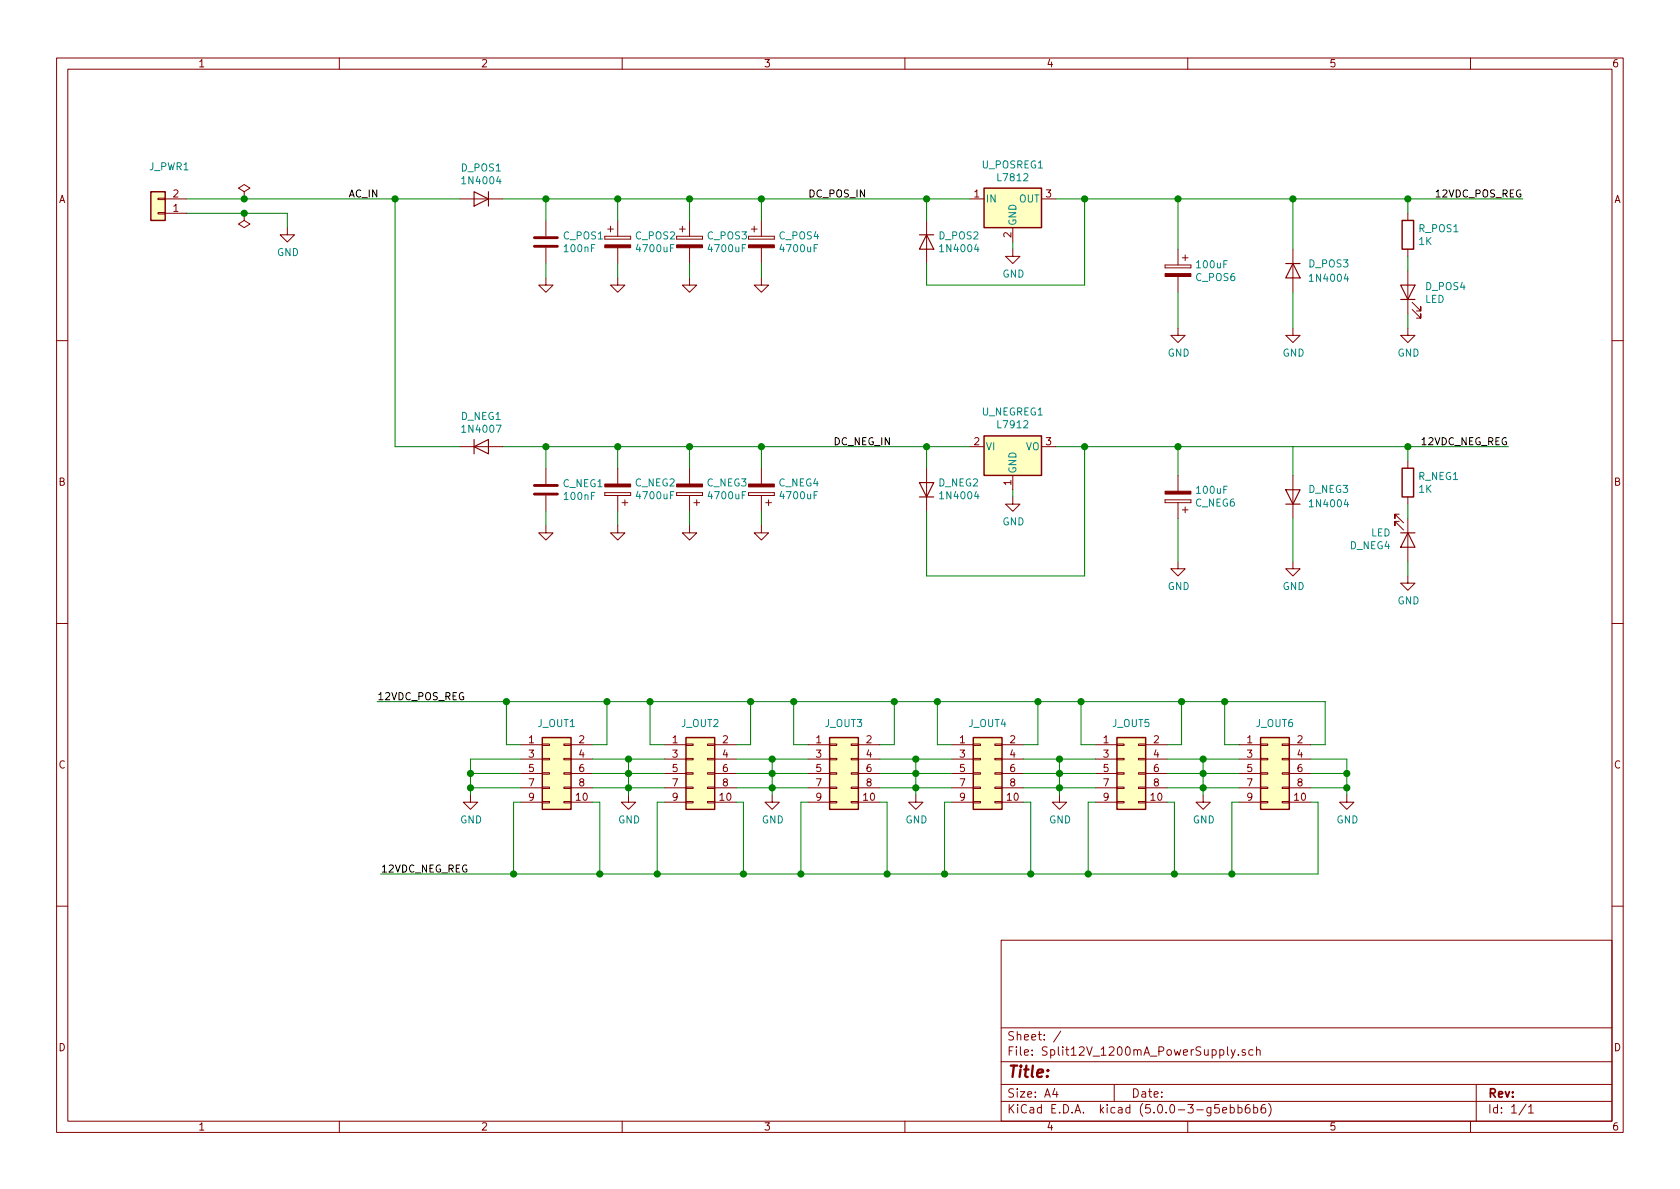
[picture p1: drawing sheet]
<svg xmlns="http://www.w3.org/2000/svg" width="297mm" height="210mm" viewBox="0 0 297 210" stroke-linecap="round" stroke-linejoin="round" font-family="sans-serif">
<g fill="none" stroke="#840000" stroke-width=".18">
<path d="M10 10.3h277v189.9h-277zM12 12.2h273v186.1h-273zM60 10.3v1.9M110 10.3v1.9M160 10.3v1.9M210 10.3v1.9M260 10.3v1.9M27.9 35h1.3v.3h-1.3zM27.9 37.6h1.3v.2h-1.3zM29.2 37.7h3.8M29.2 35.2h3.8M43.2 33.9l1-.6-1-.7-1 .7 1 .6v1.3"/>
<path d="M43.2 35.2h.1M43.2 37.7v1.3l1 .6-1 .7-1-.7 1-.6M43.2 37.7h.1M81.3 35.2h7.6M96.5 39v2.8M107.9 40v1M109.2 39v2.8M120.6 40v1M121.9 39v2.8M133.3 40v1M134.6 39v2.8M163.8 39v7.6"/>
<path d="M171.4 35.2h2.6M184.1 35.2h2.6M248.9 37.7v1.3M50.8 40.3v1.2h1.3l-1.3 1.3-1.3-1.3h1.3M96.5 49.1v1.3h1.3l-1.3 1.3-1.3-1.3h1.3M96.5 43.8v2.8M106.9 41.8v.5zM106.9 42.3h4.6zM106.9 41.8h4.6zM107.4 40.5h1.1M109.2 49.1v1.3h1.3l-1.3 1.3-1.3-1.3h1.3M109.2 43.8v2.8"/>
<path d="M111.5 41.8v.5zM119.6 42.3h4.6zM119.6 41.8h4.6zM120.1 40.5h1.1M121.9 49.1v1.3h1.3l-1.3 1.3-1.3-1.3h1.3M121.9 43.8v2.8M124.2 41.8v.5zM132.3 42.3h4.6zM132.3 41.8h4.6zM132.8 40.5h1.1M134.6 49.1v1.3h1.3l-1.3 1.3-1.3-1.3h1.3M134.6 43.8v2.8"/>
<path d="M136.9 41.8v.5zM179.1 44.1v1.2h1.2l-1.2 1.3-1.3-1.3h1.3M179.1 40.3v2.5M206 47.4h4.6zM206 46.9h4.6zM206 46.9v.5zM208.3 58v1.3h1.2l-1.2 1.3-1.3-1.3h1.3M208.3 44.1v2.8M208.3 48.9v2.8M209 45.6h1.1M209.5 45.1v1M210.6 46.9v.5z"/>
<path d="M228.6 58v1.3h1.3l-1.3 1.3-1.3-1.3h1.3M228.6 44.1v7.6M248.9 58v1.3h1.3l-1.3 1.3-1.3-1.3h1.3M248.9 44.1v1.2M248.9 47.9v7.6M249.7 54.7l1.5 1.6v-.8v.8h-.8M249.7 53.5l1.5 1.5v-.8v.8h-.8M10 60.2h2M81.3 79h7.6M171.4 79h2.6M184.1 79h2.6M285 60.2h2"/>
<path d="M96.5 93v1.2h1.3l-1.3 1.3-1.3-1.3h1.3M96.5 82.8v2.8M96.5 87.6v2.8M106.9 87.1h4.6zM106.9 87.6h4.6zM106.9 87.1v.5zM109.2 93v1.2h1.3l-1.3 1.3-1.3-1.3h1.3M109.2 82.8v2.8M109.2 87.6v2.8M110 88.9h1M110.5 88.4v1M111.5 87.1v.5z"/>
<path d="M119.6 87.1h4.6zM119.6 87.6h4.6zM119.6 87.1v.5zM121.9 93v1.2h1.3l-1.3 1.3-1.3-1.3h1.3M121.9 82.8v2.8M121.9 87.6v2.8M122.7 88.9h1M123.2 88.4v1M124.2 87.1v.5zM132.3 87.1h4.6zM132.3 87.6h4.6zM132.3 87.1v.5z"/>
<path d="M134.6 93v1.2h1.3l-1.3 1.3-1.3-1.3h1.3M134.6 82.8v2.8M134.6 87.6v2.8M135.4 88.9h1M135.9 88.4v1M136.9 87.1v.5zM163.8 82.8v7.6M179.1 87.9v1.2h1.2l-1.2 1.3-1.3-1.3h1.3M179.1 84.1v2.5M206 88.4h4.6zM206 88.9h4.6zM206 88.4v.5z"/>
<path d="M208.3 99.3v1.3h1.2l-1.2 1.2-1.3-1.2h1.3M208.3 84.1v2.8M208.3 88.9v2.8M209 90.2h1.1M209.5 89.7v1M210.6 88.4v.5zM228.6 99.3v1.3h1.3l-1.3 1.2-1.3-1.2h1.3M228.6 84.1v7.6M247.4 90.9h-.8v.8v-.8l1.6 1.6M247.4 92.2h-.8v.8v-.8l1.6 1.5M248.9 81.5v1.3M248.9 87.9v1.2"/>
<path d="M248.9 91.7v7.6M10 110.3h2M248.9 101.8v1.3h1.3l-1.3 1.3-1.3-1.3h1.3M285 110.3h2M92.1 131.7h3.8M92.1 134.2h3.8M92.1 136.8h3.8M92.1 139.3h3.8M95.9 139.2h1.3v.2h-1.3zM95.9 136.6h1.3v.3h-1.3zM95.9 134.1h1.3v.3h-1.3zM95.9 131.6h1.3v.2h-1.3z"/>
<path d="M99.7 139.2h1.3v.2h-1.3zM99.7 136.6h1.3v.3h-1.3zM99.7 134.1h1.3v.3h-1.3zM99.7 131.6h1.3v.2h-1.3zM101 131.7h3.8M101 134.2h3.8M101 136.8h3.8M101 139.3h3.8M117.5 131.7h3.8M117.5 134.2h3.8M117.5 136.8h3.8M117.5 139.3h3.8"/>
<path d="M121.3 139.2h1.3v.2h-1.3zM121.3 136.6h1.3v.3h-1.3zM121.3 134.1h1.3v.3h-1.3zM121.3 131.6h1.3v.2h-1.3zM125.1 139.2h1.3v.2h-1.3zM125.1 136.6h1.3v.3h-1.3zM125.1 134.1h1.3v.3h-1.3zM125.1 131.6h1.3v.2h-1.3zM126.4 131.7h3.8M126.4 134.2h3.8M126.4 136.8h3.8M126.4 139.3h3.8"/>
<path d="M142.9 131.7h3.8M142.9 134.2h3.8M142.9 136.8h3.8M142.9 139.3h3.8M146.7 139.2h1.3v.2h-1.3zM146.7 136.6h1.3v.3h-1.3zM146.7 134.1h1.3v.3h-1.3zM146.7 131.6h1.3v.2h-1.3zM150.5 139.2h1.3v.2h-1.3zM150.5 136.6h1.3v.3h-1.3zM150.5 134.1h1.3v.3h-1.3zM150.5 131.6h1.3v.2h-1.3z"/>
<path d="M151.8 131.7h3.8M151.8 134.2h3.8M151.8 136.8h3.8M151.8 139.3h3.8M168.3 131.7h3.8M168.3 134.2h3.8M168.3 136.8h3.8M168.3 139.3h3.8M172.1 139.2h1.3v.2h-1.3zM172.1 136.6h1.3v.3h-1.3zM172.1 134.1h1.3v.3h-1.3zM172.1 131.6h1.3v.2h-1.3z"/>
<path d="M175.9 139.2h1.3v.2h-1.3zM175.9 136.6h1.3v.3h-1.3zM175.9 134.1h1.3v.3h-1.3zM175.9 131.6h1.3v.2h-1.3zM177.2 131.7h3.8M177.2 134.2h3.8M177.2 136.8h3.8M177.2 139.3h3.8M193.7 131.7h3.8M193.7 134.2h3.8M193.7 136.8h3.8M193.7 139.3h3.8"/>
<path d="M197.5 139.2h1.3v.2h-1.3zM197.5 136.6h1.3v.3h-1.3zM197.5 134.1h1.3v.3h-1.3zM197.5 131.6h1.3v.2h-1.3zM201.3 139.2h1.3v.2h-1.3zM201.3 136.6h1.3v.3h-1.3zM201.3 134.1h1.3v.3h-1.3zM201.3 131.6h1.3v.2h-1.3zM202.6 131.7h3.8M202.6 134.2h3.8M202.6 136.8h3.8M202.6 139.3h3.8"/>
<path d="M219.1 131.7h3.8M219.1 134.2h3.8M219.1 136.8h3.8M219.1 139.3h3.8M222.9 139.2h1.3v.2h-1.3zM222.9 136.6h1.3v.3h-1.3zM222.9 134.1h1.3v.3h-1.3zM222.9 131.6h1.3v.2h-1.3zM226.7 139.2h1.3v.2h-1.3zM226.7 136.6h1.3v.3h-1.3zM226.7 134.1h1.3v.3h-1.3zM226.7 131.6h1.3v.2h-1.3z"/>
<path d="M228 131.7h3.8M228 134.2h3.8M228 136.8h3.8M228 139.3h3.8M83.2 140.6v1.3h1.3l-1.3 1.2-1.3-1.2h1.3M92.1 141.9h3.8M95.9 141.7h1.3v.3h-1.3zM99.7 141.7h1.3v.3h-1.3zM101 141.9h3.8M111.1 140.6v1.3h1.3l-1.3 1.2-1.2-1.2h1.2M117.5 141.9h3.8M121.3 141.7h1.3v.3h-1.3z"/>
<path d="M125.1 141.7h1.3v.3h-1.3zM126.4 141.9h3.8M136.5 140.6v1.3h1.3l-1.3 1.2-1.2-1.2h1.2M142.9 141.9h3.8M146.7 141.7h1.3v.3h-1.3zM150.5 141.7h1.3v.3h-1.3zM151.8 141.9h3.8M161.9 140.6v1.3h1.3l-1.3 1.2-1.2-1.2h1.2M168.3 141.9h3.8M172.1 141.7h1.3v.3h-1.3zM175.9 141.7h1.3v.3h-1.3zM177.2 141.9h3.8"/>
<path d="M187.3 140.6v1.3h1.3l-1.3 1.2-1.2-1.2h1.2M193.7 141.9h3.8M197.5 141.7h1.3v.3h-1.3zM201.3 141.7h1.3v.3h-1.3zM202.6 141.9h3.8M212.7 140.6v1.3h1.3l-1.3 1.2-1.2-1.2h1.2M219.1 141.9h3.8M222.9 141.7h1.3v.3h-1.3zM226.7 141.7h1.3v.3h-1.3zM228 141.9h3.8M238.1 140.6v1.3h1.3l-1.3 1.2-1.2-1.2h1.2M10 160.2h2"/>
<path d="M177 166.3h108v32h-108zM285 160.2h2M60 198.3v1.9M110 198.3v1.9M160 198.3v1.9M177 194.8h108M177 191.8h108M177 187.8h108M177 181.8h108M186.5 192.5l-.4 1h1M186.8 193v1M187.6 182.3l-1.3 2"/>
<path d="M197 191.8v3M210 198.3v1.9M215.5 195.3h-.7v.7l.2-.1 .5 .1 .1 .2-.1 .5-.2 .1-.5-.1M216.2 196.3l.7-.1-.1-.3-.4-.1-.2 .2 .1 .7h.5M217 185.1v1.3l.2 .2M217.5 195.9l.5-.1 .2 .3-.1 .6h-.6M217.5 195.3v1.5M217.7 185.6l.3 1M218.4 185.6l-.5 1.4-.2 .1M218.9 195.9l.4-.1 .3 .3-.1 .6-.2 .1-.4-.1M218.9 195.3v1.5M218.9 186.5v.1"/>
<path d="M220.2 185.7l-.4-.1-.2 .2 .1 .2 .5 .2v.3h-.6M220.9 195.3a.59 .59 0 0 0-.7 .7v.7l.2 .1 .6-.1v-.5l-.1-.2-.5-.1-.2 .3M221.5 185.7l-.4-.1-.3 .3 .1 .6 .2 .1 .4-.1M221.7 195.9l.4-.1 .3 .3-.2 .6h-.5M221.7 195.3v1.5M222.2 185.7l.2-.1 .3 .1 .1 .9M222.2 185.1v1.5M223.7 195.3a.59 .59 0 0 0-.7 .7v.5l.1 .2 .4 .1 .2-.1 .1-.5-.1-.2-.5-.1-.2 .3M224.3 195.1a1.71 1.71 0 0 1 0 2.3M260 198.3v1.9M261 191.8v6.5M269.8 195.2l-1.2 2"/>
<path d="M270.3 195.8l.4-.5v1.5M270.3 196.8h.8"/>
</g>
<g fill="#ffffc2" stroke="#ffffc2" stroke-width=".18">
<path d="M26.7 33.9h2.5v5.1h-2.5z"/>
<path d="M174 33.3h10.1v7h-10.1z"/>
<path d="M174 77.1h10.1v7h-10.1z"/>
<path d="M95.9 130.4h5.1v12.7h-5.1z"/>
<path d="M121.3 130.4h5.1v12.7h-5.1z"/>
<path d="M146.7 130.4h5.1v12.7h-5.1z"/>
<path d="M172.1 130.4h5.1v12.7h-5.1z"/>
<path d="M197.5 130.4h5.1v12.7h-5.1z"/>
<path d="M222.9 130.4h5.1v12.7h-5.1z"/>
</g>
<path d="M26.7 33.9h2.5v5.1h-2.5zM174 33.3h10.1v7h-10.1zM247.9 39h2v5.1h-2zM174 77.1h10.1v7h-10.1zM247.9 82.8h2v5.1h-2zM95.9 130.4h5.1v12.7h-5.1zM121.3 130.4h5.1v12.7h-5.1zM146.7 130.4h5.1v12.7h-5.1zM172.1 130.4h5.1v12.7h-5.1zM197.5 130.4h5.1v12.7h-5.1zM222.9 130.4h5.1v12.7h-5.1z" fill="none" stroke="#840000" stroke-width=".25"/>
<g fill="none" stroke="#008400" stroke-width=".18">
<path d="M33 35.2h48.3M33 37.7h17.8v2.6M69.8 35.2v43.8h11.5M88.9 35.2h82.5M96.5 35.2v3.8M109.2 35.2v3.8M121.9 35.2v3.8M134.6 35.2v3.8M163.8 35.2v3.8M186.7 35.2h82.5M191.8 35.2v15.2h-28v-3.8M208.3 35.2v8.9"/>
<path d="M228.6 35.2v8.9M248.9 35.2v2.5M96.5 46.6v2.5M109.2 46.6v2.5M121.9 46.6v2.5M134.6 46.6v2.5M179.1 42.8v1.3M208.3 51.7v6.3M228.6 51.7v6.3M248.9 45.3v2.6M248.9 55.5v2.5M88.9 79h82.5"/>
<path d="M96.5 79v3.8M109.2 79v3.8M121.9 79v3.8M134.6 79v3.8M163.8 79v3.8M186.7 79h80M191.8 79v22.8h-28v-11.4M208.3 79v5.1M228.6 79v5.1M248.9 79v2.5M96.5 90.4v2.6M109.2 90.4v2.6"/>
<path d="M121.9 90.4v2.6M134.6 90.4v2.6M179.1 86.6v1.3M208.3 91.7v7.6M228.6 91.7v7.6M248.9 89.1v2.6M248.9 99.3v2.5M66.7 124.1h167.6v7.6h-2.5M83.2 139.3h8.9M83.2 136.8h8.9M89.5 124.1v7.6h2.6M92.1 134.2h-8.9v6.4"/>
<path d="M104.8 139.3h12.7M104.8 136.8h12.7M104.8 134.2h12.7M107.3 124.1v7.6h-2.5M111.1 134.2v6.4M114.9 124.1v7.6h2.6M130.2 139.3h12.7M130.2 136.8h12.7M130.2 134.2h12.7M132.7 124.1v7.6h-2.5M136.5 134.2v6.4M140.3 124.1v7.6h2.6"/>
<path d="M155.6 139.3h12.7M155.6 136.8h12.7M155.6 134.2h12.7M158.1 124.1v7.6h-2.5M161.9 134.2v6.4M165.7 124.1v7.6h2.6M181 139.3h12.7M181 136.8h12.7M181 134.2h12.7M183.5 124.1v7.6h-2.5M187.3 134.2v6.4M191.1 124.1v7.6h2.6"/>
<path d="M206.4 139.3h12.7M206.4 136.8h12.7M206.4 134.2h12.7M208.9 124.1v7.6h-2.5M212.7 134.2v6.4M216.5 124.1v7.6h2.6M231.8 139.3h6.3M231.8 136.8h6.3M231.8 134.2h6.3v6.4M92.1 141.9h-1.3v12.7M104.8 141.9h1.2v12.7M117.5 141.9h-1.3v12.7"/>
<path d="M130.2 141.9h1.2v12.7M142.9 141.9h-1.3v12.7M155.6 141.9h1.2v12.7M168.3 141.9h-1.3v12.7M181 141.9h1.2v12.7M193.7 141.9h-1.3v12.7M206.4 141.9h1.2v12.7M219.1 141.9h-1.3v12.7M231.8 141.9h1.2v12.7h-165.7"/>
</g>
<g fill="none" stroke="#840000" stroke-width=".2">
<path d="M83.8 33.9l2.6 1.3-2.6 1.2zM86.4 33.9v2.5M162.6 41.5h2.5M163.8 41.5l1.3 2.6h-2.5zM227.3 46.6h2.6M228.6 46.6l1.3 2.5h-2.6zM247.6 50.4h2.6l-1.3 2.6zM247.6 53h2.6M83.8 79l2.6-1.3v2.6zM83.8 77.7v2.6M162.6 85.3h2.5l-1.3 2.6zM162.6 87.9h2.5"/>
<path d="M227.3 86.6h2.6l-1.3 2.5zM227.3 89.1h2.6M247.6 94.2h2.6M248.9 94.2l1.3 2.6h-2.6z"/>
</g>
<g fill="#008400" stroke="#008400" stroke-width=".25">
<circle cx="69.9" cy="35.2" r=".51"/>
<circle cx="96.5" cy="35.2" r=".51"/>
<circle cx="134.6" cy="35.2" r=".51"/>
<circle cx="121.9" cy="35.2" r=".51"/>
<circle cx="109.2" cy="35.2" r=".51"/>
<circle cx="134.6" cy="79" r=".51"/>
<circle cx="121.9" cy="79" r=".51"/>
<circle cx="109.2" cy="79" r=".51"/>
<circle cx="96.5" cy="79" r=".51"/>
<circle cx="163.8" cy="35.2" r=".51"/>
<circle cx="163.8" cy="79" r=".51"/>
<circle cx="191.8" cy="79" r=".51"/>
<circle cx="191.8" cy="35.2" r=".51"/>
<circle cx="208.3" cy="35.2" r=".51"/>
<circle cx="208.3" cy="79" r=".51"/>
<circle cx="83.2" cy="136.8" r=".51"/>
<circle cx="83.2" cy="139.3" r=".51"/>
<circle cx="89.5" cy="124.1" r=".51"/>
<circle cx="228.6" cy="35.2" r=".51"/>
<circle cx="107.3" cy="124.1" r=".51"/>
<circle cx="114.9" cy="124.1" r=".51"/>
<circle cx="132.7" cy="124.1" r=".51"/>
<circle cx="140.3" cy="124.1" r=".51"/>
<circle cx="158.1" cy="124.1" r=".51"/>
<circle cx="165.7" cy="124.1" r=".51"/>
<circle cx="183.5" cy="124.1" r=".51"/>
<circle cx="191.1" cy="124.1" r=".51"/>
<circle cx="208.9" cy="124.1" r=".51"/>
<circle cx="216.5" cy="124.1" r=".51"/>
<circle cx="90.8" cy="154.6" r=".51"/>
<circle cx="116.2" cy="154.6" r=".51"/>
<circle cx="131.4" cy="154.6" r=".51"/>
<circle cx="141.6" cy="154.6" r=".51"/>
<circle cx="156.8" cy="154.6" r=".51"/>
<circle cx="167" cy="154.6" r=".51"/>
<circle cx="182.2" cy="154.6" r=".51"/>
<circle cx="192.4" cy="154.6" r=".51"/>
<circle cx="207.6" cy="154.6" r=".51"/>
<circle cx="217.8" cy="154.6" r=".51"/>
<circle cx="106" cy="154.6" r=".51"/>
<circle cx="212.7" cy="134.2" r=".51"/>
<circle cx="187.3" cy="134.2" r=".51"/>
<circle cx="161.9" cy="134.2" r=".51"/>
<circle cx="136.5" cy="134.2" r=".51"/>
<circle cx="111.1" cy="134.2" r=".51"/>
<circle cx="43.2" cy="37.7" r=".51"/>
<circle cx="43.2" cy="35.2" r=".51"/>
<circle cx="238.1" cy="139.3" r=".51"/>
<circle cx="238.1" cy="136.8" r=".51"/>
<circle cx="212.7" cy="136.8" r=".51"/>
<circle cx="212.7" cy="139.3" r=".51"/>
<circle cx="187.3" cy="136.8" r=".51"/>
<circle cx="187.3" cy="139.3" r=".51"/>
<circle cx="161.9" cy="136.8" r=".51"/>
<circle cx="161.9" cy="139.3" r=".51"/>
<circle cx="136.5" cy="136.8" r=".51"/>
<circle cx="136.5" cy="139.3" r=".51"/>
<circle cx="111.1" cy="136.8" r=".51"/>
<circle cx="111.1" cy="139.3" r=".51"/>
<circle cx="248.9" cy="79" r=".51"/>
<circle cx="248.9" cy="35.2" r=".51"/>
</g>
<path d="M94.5 43.6h4.1M94.5 42h4.1M94.5 87.4h4.1M94.5 85.8h4.1" fill="none" stroke="#840000" stroke-width=".51"/>
<g fill="#840000" stroke="#840000" stroke-width=".18">
<path d="M106.9 43.3h4.6v.5h-4.6z"/>
<path d="M119.6 43.3h4.6v.5h-4.6z"/>
<path d="M132.3 43.3h4.6v.5h-4.6z"/>
<path d="M132.3 85.6h4.6v.5h-4.6z"/>
<path d="M119.6 85.6h4.6v.5h-4.6z"/>
<path d="M106.9 85.6h4.6v.5h-4.6z"/>
<path d="M206 86.9h4.6v.5h-4.6z"/>
<path d="M206 48.4h4.6v.5h-4.6z"/>
</g>
<text font-size="2.8" fill="#840000" x="178" y="190.5">Title:</text>
<g font-size="2.1" fill="#840000">
<text x="178" y="184">Sheet: /</text>
<text x="178" y="186.7">File: Split12V_1200mA_PowerSupply.sch</text>
<text x="178" y="196.9">KiCad E.D.A. kicad (5.0.0-3-g5ebb6b6)</text>
<text x="178" y="194.1">Size: A4</text>
<text x="200" y="194.1">Date:</text>
<text x="263" y="194.1">Rev:</text>
<text x="263" y="196.9">Id: 1/1</text>
</g>
<g font-size="1.8" fill="#840000">
<text x="35" y="11.9">1</text>
<text x="85" y="11.9">2</text>
<text x="135" y="11.9">3</text>
<text x="185" y="11.9">4</text>
<text x="235" y="11.9">5</text>
<text x="285" y="11.9">6</text>
<text x="10.4" y="35.9">A</text>
<text x="30.6" y="34.9">2</text>
<text x="172.2" y="34.9">1</text>
<text x="184.9" y="34.9">3</text>
<text x="285.4" y="35.9">A</text>
<text x="30.6" y="37.5">1</text>
<text x="112.4" y="42.3">C_POS2</text>
<text x="125.1" y="42.3">C_POS3</text>
<text x="178.8" y="42" transform="rotate(-90 178.8 42)">2</text>
<text x="172.2" y="78.7">2</text>
<text x="184.9" y="78.7">3</text>
<text x="10.4" y="85.9">B</text>
<text x="178.8" y="85.8" transform="rotate(-90 178.8 85.8)">1</text>
<text x="285.4" y="85.9">B</text>
<text x="93.5" y="131.4">1</text>
<text x="102.4" y="131.4">2</text>
<text x="118.9" y="131.4">1</text>
<text x="127.8" y="131.4">2</text>
<text x="144.3" y="131.4">1</text>
<text x="153.2" y="131.4">2</text>
<text x="169.7" y="131.4">1</text>
<text x="178.6" y="131.4">2</text>
<text x="195.1" y="131.4">1</text>
<text x="204" y="131.4">2</text>
<text x="220.5" y="131.4">1</text>
<text x="229.4" y="131.4">2</text>
<text x="10.4" y="135.9">C</text>
<text x="93.5" y="134">3</text>
<text x="93.5" y="136.5">5</text>
<text x="102.4" y="134">4</text>
<text x="102.4" y="136.5">6</text>
<text x="118.9" y="134">3</text>
<text x="118.9" y="136.5">5</text>
<text x="127.8" y="134">4</text>
<text x="127.8" y="136.5">6</text>
<text x="144.3" y="134">3</text>
<text x="144.3" y="136.5">5</text>
<text x="153.2" y="134">4</text>
<text x="153.2" y="136.5">6</text>
<text x="169.7" y="134">3</text>
<text x="169.7" y="136.5">5</text>
<text x="178.6" y="134">4</text>
<text x="178.6" y="136.5">6</text>
<text x="195.1" y="134">3</text>
<text x="195.1" y="136.5">5</text>
<text x="204" y="134">4</text>
<text x="204" y="136.5">6</text>
<text x="220.5" y="134">3</text>
<text x="220.5" y="136.5">5</text>
<text x="229.4" y="134">4</text>
<text x="229.4" y="136.5">6</text>
<text x="285.4" y="135.9">C</text>
<text x="93.5" y="139.1">7</text>
<text x="93.5" y="141.6">9</text>
<text x="101.9" y="141.6">10</text>
<text x="102.4" y="139.1">8</text>
<text x="118.9" y="139.1">7</text>
<text x="118.9" y="141.6">9</text>
<text x="127.3" y="141.6">10</text>
<text x="127.8" y="139.1">8</text>
<text x="144.3" y="139.1">7</text>
<text x="144.3" y="141.6">9</text>
<text x="152.7" y="141.6">10</text>
<text x="153.2" y="139.1">8</text>
<text x="169.7" y="139.1">7</text>
<text x="169.7" y="141.6">9</text>
<text x="178.1" y="141.6">10</text>
<text x="178.6" y="139.1">8</text>
<text x="195.1" y="139.1">7</text>
<text x="195.1" y="141.6">9</text>
<text x="203.5" y="141.6">10</text>
<text x="204" y="139.1">8</text>
<text x="220.5" y="139.1">7</text>
<text x="220.5" y="141.6">9</text>
<text x="228.9" y="141.6">10</text>
<text x="229.4" y="139.1">8</text>
<text x="10.4" y="185.9">D</text>
<text x="285.4" y="185.9">D</text>
<text x="35" y="199.9">1</text>
<text x="85" y="199.9">2</text>
<text x="135" y="199.9">3</text>
<text x="185" y="199.9">4</text>
<text x="235" y="199.9">5</text>
<text x="285" y="199.9">6</text>
</g>
<g font-size="1.8" fill="#008484">
<text x="173.7" y="29.8">U_POSREG1</text>
<text x="26.4" y="30.1">J_PWR1</text>
<text x="81.6" y="30.3">D_POS1</text>
<text x="82" y="32.6">1N4004</text>
<text x="174.2" y="35.8">IN</text>
<text x="176.6" y="32">L7812</text>
<text x="180.2" y="35.8">OUT</text>
<text x="179.7" y="40" transform="rotate(-90 179.7 40)">GND</text>
<text x="250.9" y="41.1">R_POS1</text>
<text x="49" y="45.3">GND</text>
<text x="99.7" y="42.3">C_POS1</text>
<text x="99.9" y="44.6">100nF</text>
<text x="112.8" y="44.6">4700uF</text>
<text x="125.5" y="44.6">4700uF</text>
<text x="137.8" y="42.3">C_POS4</text>
<text x="138.2" y="44.6">4700uF</text>
<text x="166.1" y="42.3">D_POS2</text>
<text x="166.5" y="44.6">1N4004</text>
<text x="211.7" y="47.4">100uF</text>
<text x="231.5" y="47.3">D_POS3</text>
<text x="250.9" y="43.3">1K</text>
<text x="177.2" y="49.1">GND</text>
<text x="211.5" y="49.7">C_POS6</text>
<text x="231.9" y="49.8">1N4004</text>
<text x="251.9" y="53.6">LED</text>
<text x="252.1" y="51.3">D_POS4</text>
<text x="206.5" y="63.1">GND</text>
<text x="226.8" y="63.1">GND</text>
<text x="247.1" y="63.1">GND</text>
<text x="81.6" y="74.3">D_NEG1</text>
<text x="82" y="76.5">1N4007</text>
<text x="173.6" y="73.5">U_NEGREG1</text>
<text x="176.6" y="75.7">L7912</text>
<text x="174.2" y="79.6">VI</text>
<text x="179.7" y="83.8" transform="rotate(-90 179.7 83.8)">GND</text>
<text x="181.3" y="79.6">VO</text>
<text x="99.6" y="86.2">C_NEG1</text>
<text x="99.9" y="88.4">100nF</text>
<text x="112.3" y="86">C_NEG2</text>
<text x="112.8" y="88.3">4700uF</text>
<text x="125" y="86">C_NEG3</text>
<text x="125.5" y="88.3">4700uF</text>
<text x="137.7" y="86">C_NEG4</text>
<text x="138.2" y="88.3">4700uF</text>
<text x="166" y="86">D_NEG2</text>
<text x="166.5" y="88.3">1N4004</text>
<text x="211.4" y="89.6">C_NEG6</text>
<text x="211.7" y="87.3">100uF</text>
<text x="231.4" y="87.2">D_NEG3</text>
<text x="231.9" y="89.7">1N4004</text>
<text x="250.8" y="84.9">R_NEG1</text>
<text x="250.9" y="87.1">1K</text>
<text x="177.2" y="92.9">GND</text>
<text x="242.4" y="94.9">LED</text>
<text x="238.7" y="97.1">D_NEG4</text>
<text x="206.5" y="104.3">GND</text>
<text x="226.8" y="104.3">GND</text>
<text x="247.1" y="106.9">GND</text>
<text x="95.1" y="128.6">J_OUT1</text>
<text x="120.5" y="128.6">J_OUT2</text>
<text x="145.9" y="128.6">J_OUT3</text>
<text x="171.3" y="128.6">J_OUT4</text>
<text x="196.7" y="128.6">J_OUT5</text>
<text x="222.1" y="128.6">J_OUT6</text>
<text x="81.4" y="145.6">GND</text>
<text x="109.3" y="145.6">GND</text>
<text x="134.7" y="145.6">GND</text>
<text x="160.1" y="145.6">GND</text>
<text x="185.5" y="145.6">GND</text>
<text x="210.9" y="145.6">GND</text>
<text x="236.3" y="145.6">GND</text>
</g>
<g font-size="1.8">
<text x="61.6" y="34.9">AC_IN</text>
<text x="142.9" y="34.9">DC_POS_IN</text>
<text x="254" y="34.9">12VDC_POS_REG</text>
<text x="147.3" y="78.7">DC_NEG_IN</text>
<text x="251.4" y="78.7">12VDC_NEG_REG</text>
<text x="66.7" y="123.8">12VDC_POS_REG</text>
<text x="67.3" y="154.3">12VDC_NEG_REG</text>
</g>
</svg>
